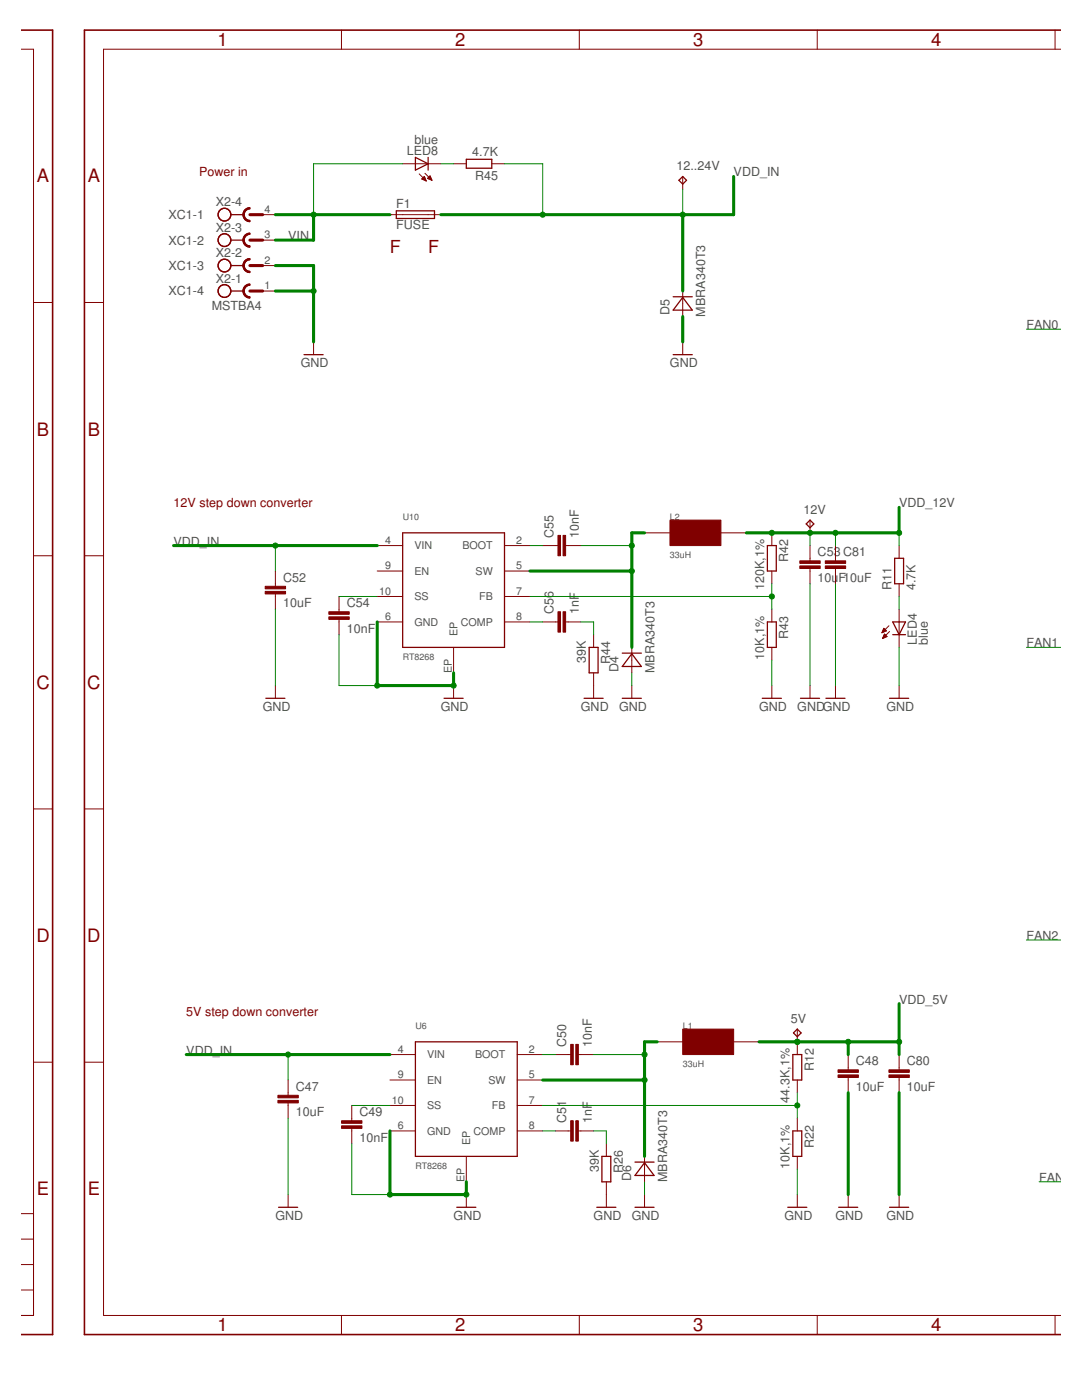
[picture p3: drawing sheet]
<svg xmlns="http://www.w3.org/2000/svg" width="216mm" height="279mm" viewBox="0 0 216 279" stroke-linecap="round" stroke-linejoin="round" font-family="sans-serif">
<path d="M4.1 6h6.4v260.3h-6.4M211.8 6h-195v260.3h195" fill="none" stroke="#800000" stroke-width=".32"/>
<g fill="none" stroke="#800000" stroke-width=".2">
<path d="M4.1 9.8h2.6v252.7h-2.6M68.1 6v3.8M115.6 6v3.8M163.1 6v3.8M210.5 6v3.8M211.8 9.8h-191.1v252.7h191.1M80.3 32.7h7.7M83.7 34.7l1.3 1.4M84.2 35.7l.5-.5 .3 .9zM84.2 35.7h.7M84.3 35.6h.5M84.3 35.8h.6"/>
<path d="M84.5 35.4h.3M84.6 35.3h.1M84.6 35.9h.4M84.8 34.6l1.4 1.4M84.9 36h.1M85.3 35.6l.5-.5 .4 .9zM85.3 35.6h.7M85.5 35.4h.5M85.5 35.7h.6M85.6 35.3h.3M85.7 35.2h.2M85.8 35.8h.3"/>
<path d="M86.1 35.9h.1M90.5 32.7h2.5M98.1 32.7h2.6M136.2 35.2v2.6M52.4 47.9h2.5M52.4 53h2.5M52.4 58.1h2.5M52.4 42.8h2.5M77.8 42.8h10.2M136.2 58.1v5.1M6.7 60.4h3.8M16.8 60.4h3.9"/>
<path d="M62.6 68.2v2.6M136.2 68.2v2.6M6.7 110.9h3.8M16.8 110.9h3.9M54.9 114v3M54.9 118.5v3.1M67.6 119v3.1M75.3 108.9h5M75.3 114h5M75.3 119h5M100.7 108.9h5M100.7 114h5"/>
<path d="M100.7 119h5M108.3 108.9h3M112.9 108.9h3M128.6 106.3h5.1M143.8 106.3h5.1M154 106.3v2.6M154 114v2.5M161.6 103.8v2.5M161.6 108.9v3M161.6 113.5v3M166.7 108.9v3M166.7 113.5v3"/>
<path d="M179.4 108.9v2.5M179.4 116.5v2.5M54.9 136.8v2.6M67.6 123.6v3.1M75.3 124.1h5M90.5 129.2v5.1M90.5 136.8v2.6M100.7 124.1h5M108.3 124.1h3M112.9 124.1h3M118.4 126.7v2.5M118.4 134.3v5.1"/>
<path d="M126.1 129.2v5.1M126.1 136.8v2.6M154 121.6v2.5M154 129.2v2.5M154 136.8v2.6M161.6 136.8v2.6M166.7 136.8v2.6M176 126.2h.2M176.1 126h.4M176.1 125.9h.7M176.1 127.4h.1M176.2 127.3h.3"/>
<path d="M176.2 125.8h.6M176.2 125.7h.5M176.2 127.1h.6M176.3 125.6h.2M176.3 127h.7M176.3 125.4h.1M176.3 126.9h.5M176.4 125.4l-.4 .9M176.4 125.4l.5 .5-.9 .4M176.4 126.8h.3M176.4 126.6h.2M176.5 126.5l.5 .5-.9 .4z"/>
<path d="M177.4 124.9l-1.4 1.4M177.5 126l-1.4 1.4M179.4 121.6v7.6M179.4 136.8v2.6M6.7 161.4h3.8M16.8 161.4h3.9M6.7 212h3.8M16.8 212h3.9M57.5 215.5v3.1M77.8 210.5h5.1M77.8 215.5h5.1M103.2 210.5h5.1"/>
<path d="M103.2 215.5h5.1M110.8 210.5h3.1M115.4 210.5h3M131.1 207.9h5.1M146.4 207.9h5.1M159.1 205.4v5.1M159.1 215.5v2.6M169.2 210.5v3M169.2 215v3.1M179.4 210.5v3M179.4 215v3.1M57.5 220.1v3.1"/>
<path d="M57.5 238.4v2.5M70.2 220.6v3.1M70.2 225.2v3M77.8 220.6h5.1M77.8 225.7h5.1M93 230.8v5.1M93 238.4v2.5M103.2 220.6h5.1M103.2 225.7h5.1M110.8 225.7h3.1M115.4 225.7h3M121 228.2v2.6"/>
<path d="M121 235.9v5M128.6 230.8v5.1M128.6 238.4v2.5M159.1 223.2v2.5M159.1 230.8v2.5M159.1 238.4v2.5M169.2 238.4v2.5M179.4 238.4v2.5M4.1 242.2h2.6M4.1 257.5h2.6M4.1 252.4h2.6M4.1 247.3h2.6"/>
<path d="M68.1 262.5v3.8M115.6 262.5v3.8M163.1 262.5v3.8M210.5 262.5v3.8"/>
</g>
<g fill="none" stroke="#800000" stroke-width=".25">
<path d="M82.9 31.4l2.5 1.3-2.5 1.3zM85.4 31.4v2.6M93 31.8h5.1v1.8h-5.1zM135.5 36l.7-.8 .8 .8-.8 .7zM46.1 42.8h2.5M46.1 47.9h2.5M46.1 53h2.5M46.1 58.1h2.5M79.1 42.1h7.6v1.5h-7.6zM134.3 59.2h3.8M136.2 59.4l1.9 2.5h-3.8zM60.7 70.8h3.8"/>
<path d="M134.3 70.8h3.8M80.3 106.3h20.4v22.9h-20.4zM153.1 108.9h1.8v5.1h-1.8zM160.9 104.6l.7-.8 .8 .8-.8 .7zM178.5 111.4h1.8v5.1h-1.8zM53 139.4h3.9M88.6 139.4h3.8M116.5 139.4h3.9M117.6 129.2h1.7v5.1h-1.7zM124.2 139.4h3.8M124.2 130.3h3.8M126.1 130.5l1.9 2.5h-3.8z"/>
<path d="M152.1 139.4h3.8M153.1 124.1h1.8v5.1h-1.8zM159.7 139.4h3.8M164.8 139.4h3.8M177.5 139.4h3.8M178.1 124.1h2.6l-1.3 2.6zM178.1 126.7h2.6M82.9 207.9h20.3v22.9h-20.3zM158.2 210.5h1.8v5h-1.8zM158.3 206.1l.8-.7 .8 .7-.8 .8zM120.1 230.8h1.8v5.1h-1.8zM126.7 231.9h3.8"/>
<path d="M128.6 232.1l1.9 2.5h-3.8zM158.2 225.7h1.8v5.1h-1.8zM55.6 240.9h3.8M91.1 240.9h3.9M119.1 240.9h3.8M126.7 240.9h3.8M157.2 240.9h3.8M167.3 240.9h3.9M177.5 240.9h3.8"/>
<circle cx="44.8" cy="47.9" r="1.27"/>
<circle cx="44.8" cy="53" r="1.27"/>
<circle cx="44.8" cy="58.1" r="1.27"/>
<circle cx="44.8" cy="42.8" r="1.27"/>
</g>
<path d="M49.9 47.9h2.5M49.9 53h2.5M49.9 58.1h2.5M49.9 42.8h2.5" fill="none" stroke="#800000" stroke-width=".61"/>
<g fill="#800000" stroke="#800000" stroke-width=".2">
<path d="M52.9 118h4.1v.5h-4.1z"/>
<path d="M52.9 117h4.1v.5h-4.1z"/>
<path d="M159.6 112.9h4.1v.6h-4.1z"/>
<path d="M159.6 111.9h4.1v.5h-4.1z"/>
<path d="M65.6 123.1h4.1v.5h-4.1z"/>
<path d="M65.6 122.1h4.1v.5h-4.1z"/>
<path d="M112.4 106.8h.5v4.1h-.5z"/>
<path d="M111.3 106.8h.5v4.1h-.5z"/>
<path d="M133.7 103.8h10.1v5.1h-10.1z"/>
<path d="M112.4 122.1h.5v4.1h-.5z"/>
<path d="M111.3 122.1h.5v4.1h-.5z"/>
<path d="M55.5 219.6h4v.5h-4z"/>
<path d="M55.5 218.6h4v.5h-4z"/>
<path d="M167.2 214.5h4.1v.5h-4.1z"/>
<path d="M167.2 213.5h4.1v.5h-4.1z"/>
<path d="M68.2 224.7h4v.5h-4z"/>
<path d="M68.2 223.7h4v.5h-4z"/>
<path d="M114.9 208.4h.5v4.1h-.5z"/>
<path d="M113.9 208.4h.5v4.1h-.5z"/>
<path d="M136.2 205.4h10.2v5.1h-10.2z"/>
<path d="M114.9 223.7h.5v4h-.5z"/>
<path d="M113.9 223.7h.5v4h-.5z"/>
<path d="M177.4 214.5h4v.5h-4z"/>
<path d="M177.4 213.5h4v.5h-4z"/>
<path d="M164.7 112.9h4v.6h-4z"/>
<path d="M164.7 111.9h4v.5h-4z"/>
</g>
<g fill="#800000" stroke="#800000" stroke-width=".2">
<path d="M48.5 42.8h.2l.3 .8 .4 .3 .5 .1v.2a1.37 1.37 0 0 1-1.4-1.4z" fill-rule="evenodd"/>
<path d="M48.9 41.8l.5-.3 .5-.1v.3l-.7 .3-.3 .3-.2 .5h-.2z" fill-rule="evenodd"/>
<path d="M48.9 41.8l.8-.4h.2v.3a1.14 1.14 0 0 0-1.2 1.1 1.14 1.14 0 0 0 1.2 1.2v.2a1.4 1.4 0 0 1-1.3-.8 1.4 1.4 0 0 1 .3-1.6z" fill-rule="evenodd"/>
<path d="M48.5 47.9h.2l.3 .7 .4 .4 .5 .1v.2a1.37 1.37 0 0 1-1.4-1.4z" fill-rule="evenodd"/>
<path d="M48.9 46.9l.5-.3 .5-.1v.3l-.7 .2-.3 .4-.2 .5h-.2z" fill-rule="evenodd"/>
<path d="M48.9 46.9l.8-.4h.2v.3a1.14 1.14 0 0 0-1.2 1.1 1.14 1.14 0 0 0 1.2 1.2v.2a1.4 1.4 0 0 1-1.3-.8 1.4 1.4 0 0 1 .3-1.6z" fill-rule="evenodd"/>
<path d="M48.5 53h.2l.3 .7 .4 .3 .5 .1v.3a1.37 1.37 0 0 1-1.4-1.4z" fill-rule="evenodd"/>
<path d="M48.9 52l.5-.3 .5-.1v.3l-.7 .2-.3 .4-.2 .5h-.2z" fill-rule="evenodd"/>
<path d="M48.9 52l.8-.4h.2v.3a1.14 1.14 0 0 0-1.2 1.1 1.14 1.14 0 0 0 1.2 1.1v.3a1.4 1.4 0 0 1-1.3-.9 1.4 1.4 0 0 1 .3-1.5z" fill-rule="evenodd"/>
<path d="M48.5 58.1h.2l.3 .7 .4 .3 .5 .1v.3a1.37 1.37 0 0 1-1.4-1.4z" fill-rule="evenodd"/>
<path d="M48.9 57.1l.5-.4h.5v.2l-.7 .3-.3 .4-.2 .5h-.2z" fill-rule="evenodd"/>
<path d="M48.9 57.1l.8-.4h.2v.2a1.14 1.14 0 0 0-1.2 1.2 1.14 1.14 0 0 0 1.2 1.1v.3a1.4 1.4 0 0 1-1.3-.9 1.4 1.4 0 0 1 .3-1.5z" fill-rule="evenodd"/>
</g>
<g fill="none" stroke="#008000" stroke-width=".2">
<path d="M80.3 32.7h-17.7v10.1M88 32.7h2.5M100.7 32.7h7.6v10.1M136.2 37.8v5M204.8 65.7h7M54.9 108.9v5.1M67.6 119h7.7M105.7 119h48.3M105.7 108.9h2.6M115.9 108.9h10.2M154 116.5v5.1M161.6 106.3v2.6"/>
<path d="M161.6 116.5v20.3M166.7 106.3v2.6M166.7 116.5v20.3M179.4 106.3v2.6M179.4 119v2.6M54.9 121.6v15.2M67.6 126.7v10.1h7.7M105.7 124.1h2.6M115.9 124.1h2.5v2.6M126.1 134.3v2.5M154 131.7v5.1M179.4 129.2v7.6"/>
<path d="M204.8 129.2h7M204.8 187.6h7M57.5 210.5v5M108.3 210.5h2.5M118.4 210.5h10.2M159.1 218.1v5.1M57.5 223.2v15.2M70.2 228.2v10.2h7.6M70.2 220.6h7.6M108.3 220.6h50.8M108.3 225.7h2.5M118.4 225.7h2.6v2.5"/>
<path d="M128.6 235.9v2.5M159.1 233.3v5.1M207.3 235.9h4.5"/>
</g>
<g fill="none" stroke="#008000" stroke-width=".61">
<path d="M146.4 35.2v7.6h-58.4M54.9 53h7.7v15.2M54.9 58.1h7.7M54.9 42.8h22.9M62.6 42.8v5.1h-7.7M136.2 42.8v15.3M136.2 63.2v5M34.6 108.9h40.7M105.7 114h20.4M128.6 106.3h-2.5v22.9M179.4 101.3v5h-30.5M75.3 124.1v12.7h15.2v-2.5"/>
<path d="M37.2 210.5h40.6M108.3 215.5h20.3M131.1 207.9h-2.5v22.9M151.5 207.9h27.9M169.2 207.9v2.6M169.2 218.1v20.3M179.4 200.3v10.2M179.4 218.1v20.3M77.8 225.7v12.7h15.2v-2.5"/>
</g>
<g fill="#008000" stroke="#008000" stroke-width=".2">
<circle cx="62.6" cy="58.1" r=".51"/>
<circle cx="90.5" cy="136.8" r=".51"/>
<circle cx="75.3" cy="136.8" r=".51"/>
<circle cx="93" cy="238.4" r=".51"/>
<circle cx="77.8" cy="238.4" r=".51"/>
<circle cx="154" cy="106.3" r=".51"/>
<circle cx="161.6" cy="106.3" r=".51"/>
<circle cx="179.4" cy="106.3" r=".51"/>
<circle cx="166.7" cy="106.3" r=".51"/>
<circle cx="54.9" cy="108.9" r=".51"/>
<circle cx="108.3" cy="42.8" r=".51"/>
<circle cx="136.2" cy="42.8" r=".51"/>
<circle cx="57.5" cy="210.5" r=".51"/>
<circle cx="159.1" cy="207.9" r=".51"/>
<circle cx="179.4" cy="207.9" r=".51"/>
<circle cx="169.2" cy="207.9" r=".51"/>
<circle cx="154" cy="119" r=".51"/>
<circle cx="126.1" cy="108.9" r=".51"/>
<circle cx="126.1" cy="114" r=".51"/>
<circle cx="62.6" cy="42.8" r=".51"/>
<circle cx="159.1" cy="220.6" r=".51"/>
<circle cx="128.6" cy="210.5" r=".51"/>
<circle cx="128.6" cy="215.5" r=".51"/>
</g>
<g font-size="3.7" fill="#800000">
<text x="43.4" y="9.2">1</text>
<text x="90.8" y="9.2">2</text>
<text x="138.3" y="9.2">3</text>
<text x="185.8" y="9.2">4</text>
<text x="7.4" y="36.4">A</text>
<text x="17.5" y="36.4">A</text>
<text x="7.4" y="86.9">B</text>
<text x="17.5" y="86.9">B</text>
<text x="7.3" y="137.5">C</text>
<text x="17.4" y="137.5">C</text>
<text x="7.3" y="188">D</text>
<text x="17.4" y="188">D</text>
<text x="7.4" y="238.6">E</text>
<text x="17.5" y="238.6">E</text>
<text x="43.4" y="265.7">1</text>
<text x="90.8" y="265.7">2</text>
<text x="138.3" y="265.7">3</text>
<text x="185.8" y="265.7">4</text>
</g>
<g font-size="3.6" fill="#800000">
<text x="77.8" y="50.5">F</text>
<text x="85.4" y="50.5">F</text>
</g>
<g font-size="2.5" fill="#505050">
<text x="82.7" y="28.7">blue</text>
<text x="81.2" y="30.9">LED8</text>
<text x="94.2" y="31.2">4.7K</text>
<text x="94.8" y="36">R45</text>
<text x="135" y="34">12..24V</text>
<text x="146.4" y="35.2">VDD_IN</text>
<text x="43.1" y="41.2">X2-4</text>
<text x="79.1" y="41.4">F1</text>
<text x="33.6" y="43.7">XC1-1</text>
<text x="43.1" y="46.3">X2-3</text>
<text x="57.5" y="47.9">VIN</text>
<text x="79.1" y="45.8">FUSE</text>
<text x="33.6" y="48.8">XC1-2</text>
<text x="33.6" y="53.9">XC1-3</text>
<text x="43.1" y="51.3">X2-2</text>
<text x="33.6" y="59">XC1-4</text>
<text x="43.1" y="56.4">X2-1</text>
<text x="42.3" y="61.9">MSTBA4</text>
<text x="133.6" y="62.9" transform="rotate(-90 133.6 62.9)">D5</text>
<text x="140.7" y="63.2" transform="rotate(-90 140.7 63.2)">MBRA340T3</text>
<text x="204.8" y="65.7">FAN0</text>
<text x="60" y="73.3">GND</text>
<text x="133.7" y="73.3">GND</text>
<text x="179.4" y="101.3">VDD_12V</text>
<text x="110.4" y="107.3" transform="rotate(-90 110.4 107.3)">C55</text>
<text x="115.5" y="107.3" transform="rotate(-90 115.5 107.3)">10nF</text>
<text x="160.4" y="102.5">12V</text>
<text x="34.6" y="108.9">VDD_IN</text>
<text x="157.3" y="112.2" transform="rotate(-90 157.3 112.2)">R42</text>
<text x="163.2" y="111">C53 C81</text>
<text x="56.5" y="116.1">C52</text>
<text x="152.5" y="117.8" transform="rotate(-90 152.5 117.8)">120K,1%</text>
<text x="163.2" y="116.1">10u</text>
<text x="167.3" y="116.1">F10uF</text>
<text x="177.9" y="117.8" transform="rotate(-90 177.9 117.8)">R11</text>
<text x="182.7" y="117.8" transform="rotate(-90 182.7 117.8)">4.7K</text>
<text x="56.5" y="121.2">10uF</text>
<text x="69.2" y="121.2">C54</text>
<text x="110.4" y="122.6" transform="rotate(-90 110.4 122.6)">C56</text>
<text x="115.5" y="122.6" transform="rotate(-90 115.5 122.6)">1nF</text>
<text x="69.2" y="126.3">10nF</text>
<text x="152.5" y="131.6" transform="rotate(-90 152.5 131.6)">10K,1%</text>
<text x="157.3" y="127.4" transform="rotate(-90 157.3 127.4)">R43</text>
<text x="183" y="128.7" transform="rotate(-90 183 128.7)">LED4</text>
<text x="185.1" y="128.7" transform="rotate(-90 185.1 128.7)">blue</text>
<text x="204.8" y="129.2">FAN1</text>
<text x="116.9" y="132.4" transform="rotate(-90 116.9 132.4)">39K</text>
<text x="121.7" y="132.5" transform="rotate(-90 121.7 132.5)">R44</text>
<text x="123.4" y="134" transform="rotate(-90 123.4 134)">D4</text>
<text x="130.6" y="134.3" transform="rotate(-90 130.6 134.3)">MBRA340T3</text>
<text x="52.4" y="141.9">GND</text>
<text x="88" y="141.9">GND</text>
<text x="115.9" y="141.9">GND</text>
<text x="123.5" y="141.9">GND</text>
<text x="151.5" y="141.9">GND</text>
<text x="159.1" y="141.9">GNDGND</text>
<text x="176.9" y="141.9">GND</text>
<text x="204.8" y="187.6">FAN2</text>
<text x="179.4" y="200.3">VDD_5V</text>
<text x="113" y="208.9" transform="rotate(-90 113 208.9)">C50</text>
<text x="118.1" y="208.9" transform="rotate(-90 118.1 208.9)">10nF</text>
<text x="157.8" y="204.1">5V</text>
<text x="37.2" y="210.5">VDD_IN</text>
<text x="162.4" y="213.8" transform="rotate(-90 162.4 213.8)">R12</text>
<text x="170.8" y="212.6">C48</text>
<text x="180.9" y="212.6">C80</text>
<text x="59" y="217.7">C47</text>
<text x="157.6" y="220.1" transform="rotate(-90 157.6 220.1)">44.3K,1%</text>
<text x="170.8" y="217.7">10uF</text>
<text x="180.9" y="217.7">10uF</text>
<text x="59" y="222.8">10uF</text>
<text x="71.7" y="227.9">10nF</text>
<text x="71.7" y="222.8">C49</text>
<text x="113" y="224.2" transform="rotate(-90 113 224.2)">C51</text>
<text x="118.1" y="224.2" transform="rotate(-90 118.1 224.2)">1nF</text>
<text x="119.5" y="234" transform="rotate(-90 119.5 234)">39K</text>
<text x="157.6" y="233.2" transform="rotate(-90 157.6 233.2)">10K,1%</text>
<text x="162.4" y="229" transform="rotate(-90 162.4 229)">R22</text>
<text x="124.3" y="234.1" transform="rotate(-90 124.3 234.1)">R26</text>
<text x="126" y="235.6" transform="rotate(-90 126 235.6)">D6</text>
<text x="133.1" y="235.9" transform="rotate(-90 133.1 235.9)">MBRA340T3</text>
<text x="207.3" y="235.9">FAN3</text>
<text x="55" y="243.5">GND</text>
<text x="90.5" y="243.5">GND</text>
<text x="118.5" y="243.5">GND</text>
<text x="126.1" y="243.5">GND</text>
<text x="156.5" y="243.5">GND</text>
<text x="166.7" y="243.5">GND</text>
<text x="176.9" y="243.5">GND</text>
</g>
<g font-size="2.5" fill="#800000">
<text x="39.7" y="35.2">Power in</text>
<text x="34.6" y="101.3">12V step down converter</text>
<text x="37.2" y="202.8">5V step down converter</text>
</g>
<g font-size="2.1" fill="#505050">
<text x="52.8" y="47.6">3</text>
<text x="52.8" y="42.5">4</text>
<text x="52.8" y="52.6">2</text>
<text x="52.8" y="57.7">1</text>
<text x="76.8" y="108.5">4</text>
<text x="76.8" y="113.6">9</text>
<text x="82.7" y="109.6">VIN</text>
<text x="92.3" y="109.6">BOOT</text>
<text x="103" y="108.5">2</text>
<text x="103" y="113.6">5</text>
<text x="75.6" y="118.7">10</text>
<text x="82.7" y="114.7">EN</text>
<text x="82.7" y="119.8">SS</text>
<text x="94.9" y="114.7">SW</text>
<text x="95.6" y="119.8">FB</text>
<text x="103" y="118.7">7</text>
<text x="76.8" y="123.8">6</text>
<text x="82.7" y="124.9">GND</text>
<text x="91.9" y="124.9">COMP</text>
<text x="103" y="123.8">8</text>
<text x="91.3" y="126.9" transform="rotate(-90 91.3 126.9)">EP</text>
<text x="90.2" y="134.4" transform="rotate(-90 90.2 134.4)">EP</text>
<text x="79.4" y="210.1">4</text>
<text x="79.4" y="215.2">9</text>
<text x="85.2" y="211.2">VIN</text>
<text x="94.8" y="211.2">BOOT</text>
<text x="105.5" y="210.1">2</text>
<text x="105.5" y="215.2">5</text>
<text x="78.2" y="220.3">10</text>
<text x="85.2" y="216.3">EN</text>
<text x="85.2" y="221.4">SS</text>
<text x="97.4" y="216.3">SW</text>
<text x="98.1" y="221.4">FB</text>
<text x="105.5" y="220.3">7</text>
<text x="79.4" y="225.3">6</text>
<text x="85.2" y="226.5">GND</text>
<text x="94.5" y="226.5">COMP</text>
<text x="105.5" y="225.3">8</text>
<text x="93.8" y="228.4" transform="rotate(-90 93.8 228.4)">EP</text>
<text x="92.7" y="236" transform="rotate(-90 92.7 236)">EP</text>
</g>
<g font-size="1.8" fill="#505050">
<text x="80.4" y="103.8">U10</text>
<text x="133.7" y="103.8">L2</text>
<text x="133.7" y="111.4">33uH</text>
<text x="80.4" y="131.7">RT8268</text>
<text x="82.9" y="205.4">U6</text>
<text x="136.2" y="205.4">L1</text>
<text x="136.2" y="213">33uH</text>
<text x="82.9" y="233.3">RT8268</text>
</g>
</svg>
